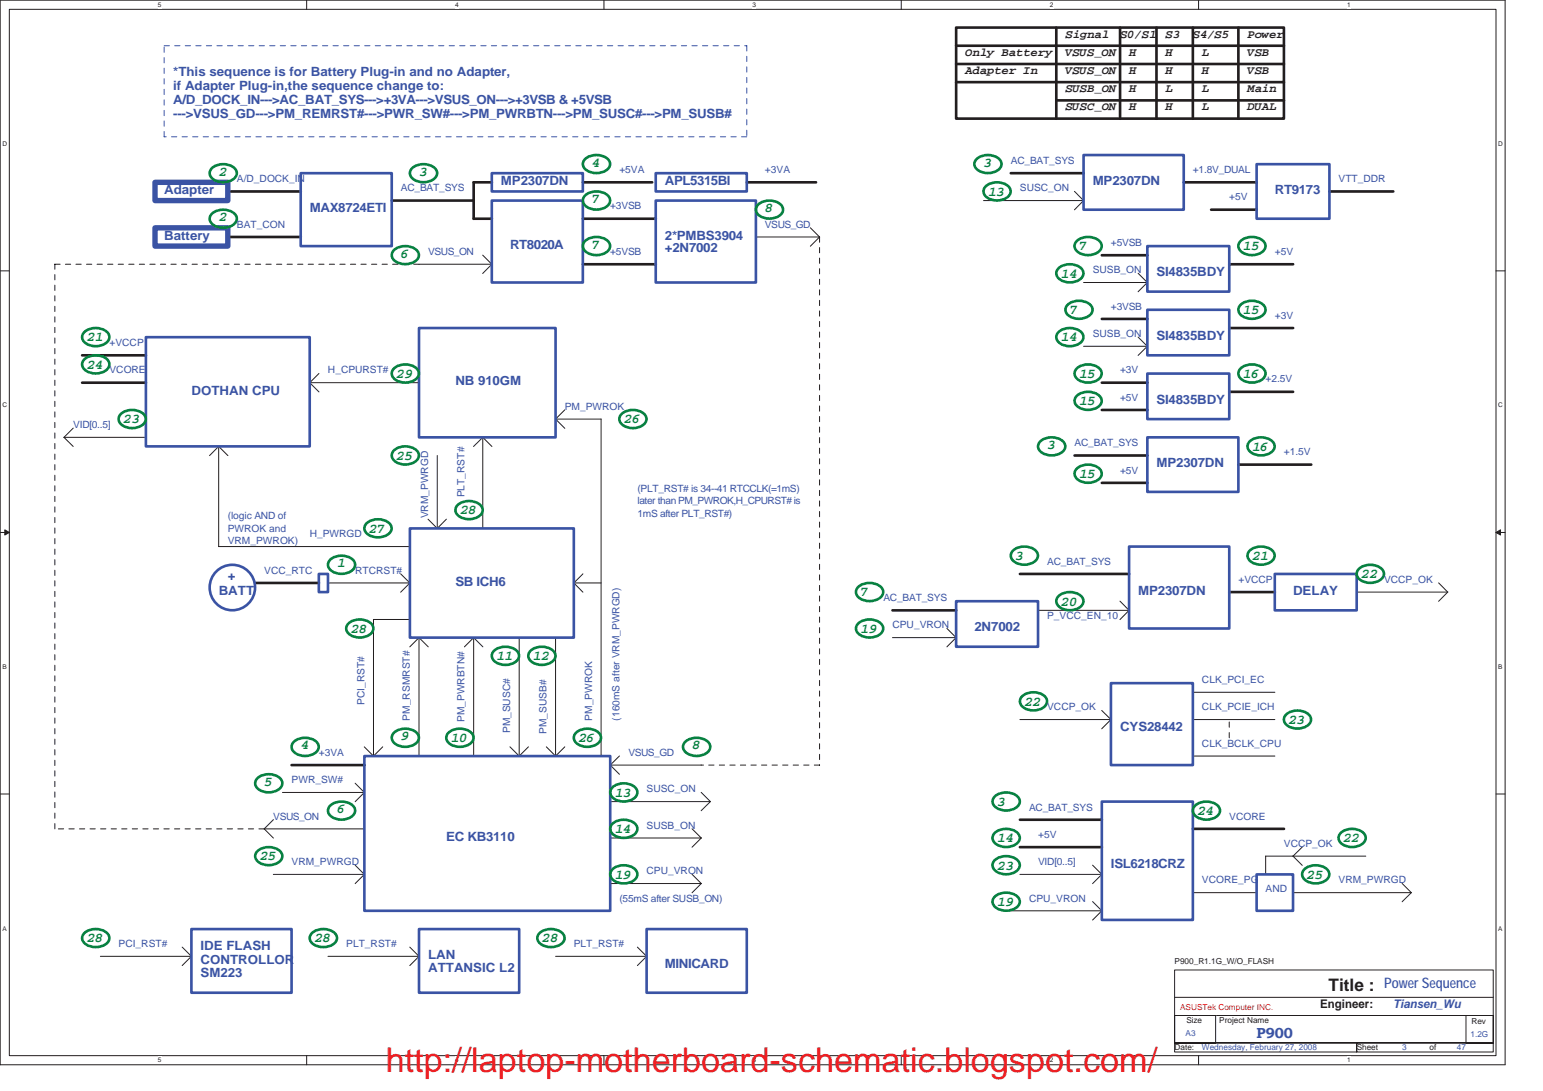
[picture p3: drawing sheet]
<svg xmlns="http://www.w3.org/2000/svg" width="297mm" height="210mm" viewBox="0 0 297 210" stroke-linecap="round" stroke-linejoin="round" font-family="sans-serif">
<path d="M0 0h289.7v204.9h-289.7zM1.8 1.8h286.2v201.4h-286.2z" fill="none" stroke="#221e1f" stroke-width=".19"/>
<g fill="#fff">
<path d="M30.4 .2h.7v1.4h-.7z"/>
<path d="M30.4 203.4h.7v1.4h-.7z"/>
</g>
<path d="M59 0v1.8M59 203.2v1.7" fill="none" stroke="#221e1f" stroke-width=".19"/>
<g fill="#fff">
<path d="M87.6 .2h.7v1.4h-.7z"/>
<path d="M87.6 203.4h.7v1.4h-.7z"/>
</g>
<path d="M116.3 0v1.8M116.3 203.2v1.7" fill="none" stroke="#221e1f" stroke-width=".19"/>
<g fill="#fff">
<path d="M144.9 .2h.7v1.4h-.7z"/>
<path d="M144.9 203.4h.7v1.4h-.7z"/>
</g>
<path d="M173.5 0v1.8M173.5 203.2v1.7" fill="none" stroke="#221e1f" stroke-width=".19"/>
<g fill="#fff">
<path d="M202.1 .2h.7v1.4h-.7z"/>
<path d="M202.1 203.4h.7v1.4h-.7z"/>
</g>
<path d="M230.7 0v1.8M230.7 203.2v1.7" fill="none" stroke="#221e1f" stroke-width=".19"/>
<g fill="#fff">
<path d="M259.4 .2h.6v1.4h-.6z"/>
<path d="M259.4 203.4h.6v1.4h-.6z"/>
<path d="M.5 27h.9v1.4h-.9z"/>
<path d="M288.4 27h.9v1.4h-.9z"/>
<path d="M.5 77.3h.9v1.4h-.9z"/>
<path d="M288.4 77.3h.9v1.4h-.9z"/>
</g>
<path d="M0 52.1h1.8M288 52.1h1.7" fill="none" stroke="#221e1f" stroke-width=".19"/>
<g fill="#fff">
<path d="M.5 127.7h.8v1.3h-.8z"/>
<path d="M288.4 127.7h.9v1.3h-.9z"/>
</g>
<path d="M0 102.5h1.8M288 102.5h1.7" fill="none" stroke="#221e1f" stroke-width=".19"/>
<path d="M.9 102l.9 .5-.9 .5z" fill="#221e1f"/>
<path d="M.9 102l.9 .5-.9 .5z" fill="none" stroke="#221e1f" stroke-width=".19"/>
<path d="M288 102.5l.9-.5v1z" fill="#221e1f"/>
<path d="M288 102.5l.9-.5v1z" fill="none" stroke="#221e1f" stroke-width=".19"/>
<g fill="#fff">
<path d="M.5 178h.8v1.4h-.8z"/>
<path d="M288.4 178h.9v1.4h-.9z"/>
</g>
<g fill="none" stroke="#221e1f" stroke-width=".19">
<path d="M189.3 38.6h19.3M206.8 36.8l1.8 1.8-1.8 1.8M80.7 50.9h14M92.9 49.1l1.8 1.8-1.8 1.7M145.5 45.6h12.3M156 43.8l1.8 1.8-1.8 1.8M208.6 54.4h12.3M219.1 52.6l1.8 1.8-1.8 1.8M59.6 73.7h21.1M61.4 71.9l-1.8 1.8 1.8 1.7M108.7 78.9l-1.7 1.8M208.6 66.7h12.3"/>
<path d="M219.1 64.9l1.8 1.8-1.8 1.7M12.3 84.2h15.8M14.1 82.4l-1.8 1.8 1.8 1.7M42.1 85.9v19.3M42.1 85.9l-1.8 1.8M42.1 85.9l1.8 1.8M82.4 99.9l1.8 1.8 1.7-1.8M84.2 87.7v14M92.9 84.2v17.5M92.9 84.2l-1.7 1.7M92.9 84.2l1.8 1.7M106.9 80.7l8.8-.1v64.9"/>
<path d="M107 80.7l1.7 1.7M42.1 105.2h36.8M63.1 112.2h15.8M77.1 110.4l1.8 1.8M78.9 112.2l-1.8 1.8M78.9 119.2h-7v26.3M110.4 112.2h5.3M110.5 112.2l1.7 1.8M112.2 110.4l-1.7 1.8M199.8 117.5h17.6M215.6 115.7l1.8 1.8-1.8 1.7M261.2 114h17.5"/>
<path d="M276.9 112.2l1.8 1.8M278.7 114l-1.8 1.7M80.7 122.7v22.8M80.7 122.7l-1.8 1.8M80.7 122.7l1.7 1.8M91.2 122.7v22.8M91.2 122.7l-1.8 1.8M91.2 122.7l1.8 1.8M99.9 122.7v22.8M107 122.7v22.8M171.8 122.7h12.3M182.3 120.9l1.8 1.8"/>
<path d="M184.1 122.7l-1.8 1.8M196.3 138.5h17.6M212.1 136.7l1.8 1.8M213.9 138.5l-1.8 1.8M229.6 138.5h15.8M229.6 133.2h15.8M0 152.8h1.8M50.9 159.5h19.3M50.9 159.5l1.7 1.8M52.6 157.8l-1.7 1.7M54.4 152.5h15.8M68.4 150.7l1.7 1.8-1.7 1.8"/>
<path d="M70.1 143.7l1.8 1.8M73.7 143.7l-1.8 1.8M98.2 143.7l1.7 1.8M101.7 143.7l-1.8 1.8M105.2 143.7l1.8 1.8M108.7 143.7l-1.7 1.8M117.5 147.3l1.7 1.7M117.5 154.3h19.3M117.5 147.3h17.5M119.2 145.5l-1.7 1.8M133.2 159.5l1.8 1.8M135 152.5l1.8 1.8"/>
<path d="M136.8 154.3l-1.8 1.7M229.6 145.5h15.8M288 152.8h1.7M52.6 168.3h17.6M68.4 166.5l1.7 1.8-1.7 1.8M117.5 161.3h17.5M117.5 170h17.5M133.2 168.3l1.8 1.7M135 161.3l-1.8 1.8M135 170l-1.8 1.8M194.6 175.3h17.5M196.3 168.3h15.8"/>
<path d="M210.3 166.5l1.8 1.8-1.8 1.8M210.3 173.5l1.8 1.8-1.8 1.8M229.6 171.8h12.3M243.6 164.8h19.3M243.6 164.8v3.5M248.9 171.8h22.8M250.7 163l-1.8 1.8 1.8 1.8M269.9 170l1.8 1.8-1.8 1.8M19.3 184.1h17.6M35.1 182.3l1.7 1.8M36.8 184.1l-1.7 1.7M63.1 184.1h17.6"/>
<path d="M78.9 182.3l1.8 1.8M80.7 184.1l-1.8 1.7M107 184.1h17.5M122.7 182.3l1.8 1.8-1.8 1.7M226.1 186.7h61.4v14h-61.4zM226.1 195.4h7.9v5.3h-7.9zM226.1 192h61.4M234.2 195.4h48M282.2 195.4h5.3v5.3h-5.3zM226.1 200.7h35.1v1.8h-35.1zM261.2 200.7h26.3v1.8h-26.3z"/>
</g>
<g fill="none" stroke="#221e1f" stroke-width=".51">
<path d="M184.1 5.3h63.1v17.5h-63.1zM184.1 15.8h63.1M184.1 8.8h63.1M184.1 12.3h63.1M203.3 19.3h43.9M203.3 5.3v17.6M215.6 5.3v17.6M222.6 5.3v17.6M229.6 5.3v17.6M238.4 5.3v17.6M43.9 36.8h14M75.4 38.6h15.8"/>
<path d="M94.7 35.1h-3.5v7h3.5M112.2 35.1h13.4M143.8 35.1h13.3M194.6 33.3h14M227.9 35.1h14M255.9 36.8h12.3M43.9 45.6h14M112.2 42.1h14.1M112.2 50.9h14.1M212.1 49.1h8.8M233.1 40.4h8.8M236.6 50.9h12.3"/>
<path d="M15.8 73.7h12.3M15.8 68.4h12.3M212.1 78.9h8.8M212.1 73.7h8.8M212.1 61.4h8.8M236.6 63.1h12.3M236.6 75.4h12.3M206.9 87.7h14M212.1 92.9h8.8M238.4 89.4h14M49.1 112.2h12.3M171.8 117.5h12.3"/>
<path d="M196.3 110.5h21.1M236.6 114h8.8M56.1 147.3h14.1M196.3 157.8h15.8M229.6 159.5h17.6M196.3 163h15.8"/>
</g>
<path d="M10.6 50.9h70.1M157.8 45.6v101.7M10.6 159.5v-108.7M50.9 159.5h-40.4M157.8 147.3h-22.8M236.6 142v-3.5" fill="none" stroke="#221e1f" stroke-width=".19" stroke-dasharray="1 1 1 1 1 1 1 1"/>
<g fill="none" stroke="#3a53a4" stroke-width=".51">
<path d="M57.9 33.3h17.5v14.1h-17.5zM94.7 33.3h17.5v3.5h-17.5zM94.7 38.6h17.5v15.8h-17.5zM126.2 38.6h19.3v15.8h-19.3zM126.2 33.3h17.6v3.5h-17.6zM208.6 29.8h19.3v10.6h-19.3zM241.9 31.6h14v10.5h-14zM220.9 59.6h15.7v8.8h-15.7zM220.9 47.4h15.7v8.7h-15.7zM28.1 64.9h31.5v21h-31.5zM80.7 63.1h26.3v21.1h-26.3zM220.9 71.9h15.7v8.8h-15.7z"/>
<path d="M220.9 84.2h17.5v10.5h-17.5zM61.4 110.5h1.7v3.5h-1.7zM78.9 101.7h31.6v21h-31.6zM184.1 115.7h15.7v8.8h-15.7zM217.4 105.2h19.2v15.8h-19.2zM245.4 110.5h15.8v7h-15.8zM213.9 131.5h15.7v15.8h-15.7zM70.1 145.5h47.4v29.8h-47.4zM212.1 154.3h17.5v22.8h-17.5zM36.8 178.8h19.3v12.3h-19.3zM80.7 178.8h19.2v12.3h-19.2zM124.5 178.8h19.3v12.3h-19.3z"/>
<path d="M241.9 168.3h7v7h-7z"/>
<circle cx="44.7" cy="113.1" r="4.4"/>
</g>
<path d="M29.8 35.1h14.1v3.5h-14.1zM29.8 43.9h14.1v3.5h-14.1z" fill="none" stroke="#3a53a4" stroke-width="1"/>
<path d="M31.6 8.8h112.2M143.8 8.8v17.5M31.6 26.3v-17.5M143.8 26.3h-112.2" fill="none" stroke="#3a53a4" stroke-width=".19" stroke-dasharray="1 1 1 1 1 1 1 1"/>
<g fill="none" stroke="#088141" stroke-width=".51">
<path d="M40.7 32.5a3.3 3.3 0 0 1 4.8 .4 1.79 1.79 0 0 1-1.8 2.1 2.92 2.92 0 0 1-3.2-1.2l-.1-.5zM79.3 32.5a3.3 3.3 0 0 1 4.8 .4 1.79 1.79 0 0 1-1.9 2.1 2.94 2.94 0 0 1-3.2-1.2l-.1-.5zM112.6 30.7a3.3 3.3 0 0 1 4.8 .4 1.79 1.79 0 0 1-1.9 2.2 2.94 2.94 0 0 1-3.2-1.3l-.1-.4zM112.6 37.7a3.3 3.3 0 0 1 4.8 .4 1.81 1.81 0 0 1-1.9 2.2 2.93 2.93 0 0 1-3.2-1.2l-.1-.5zM145.9 39.5a3.3 3.3 0 0 1 4.8 .4 1.79 1.79 0 0 1-1.9 2.1 2.92 2.92 0 0 1-3.2-1.2l-.1-.5zM187.9 30.7a3.3 3.3 0 0 1 4.8 .4 1.79 1.79 0 0 1-1.8 2.2 2.92 2.92 0 0 1-3.2-1.3l-.1-.4zM189.7 35.9a3.3 3.3 0 0 1 4.8 .5 1.81 1.81 0 0 1-1.9 2.1 2.9 2.9 0 0 1-3.2-1.2l-.1-.5zM40.7 41.2a3.3 3.3 0 0 1 4.8 .4 1.79 1.79 0 0 1-1.8 2.2 2.92 2.92 0 0 1-3.2-1.2l-.1-.5zM75.8 48.2a3.3 3.3 0 0 1 4.7 .4 1.79 1.79 0 0 1-1.8 2.2 2.92 2.92 0 0 1-3.2-1.2l-.1-.5zM112.6 46.5a3.3 3.3 0 0 1 4.8 .4 1.81 1.81 0 0 1-1.9 2.1 2.93 2.93 0 0 1-3.2-1.2l-.1-.5zM203.7 51.7a3.3 3.3 0 0 1 4.8 .4 1.81 1.81 0 0 1-1.9 2.2 2.9 2.9 0 0 1-3.2-1.2l-.1-.5zM205.5 58.7a3.3 3.3 0 0 1 4.7 .5 1.79 1.79 0 0 1-1.8 2.1 2.92 2.92 0 0 1-3.2-1.2l-.1-.5z"/>
<path d="M207.2 46.5a3.3 3.3 0 0 1 4.8 .4 1.81 1.81 0 0 1-1.8 2.1 2.9 2.9 0 0 1-3.2-1.2l-.1-.5zM238.8 46.5a3.3 3.3 0 0 1 4.7 .4 1.81 1.81 0 0 1-1.8 2.1 2.9 2.9 0 0 1-3.2-1.2l-.1-.5zM238.8 58.7a3.3 3.3 0 0 1 4.7 .5 1.79 1.79 0 0 1-1.8 2.1 2.92 2.92 0 0 1-3.2-1.2l-.1-.5zM16.2 64a3.3 3.3 0 0 1 4.8 .4 1.81 1.81 0 0 1-1.9 2.2 2.93 2.93 0 0 1-3.2-1.3l-.1-.4zM16.2 69.2a3.3 3.3 0 0 1 4.8 .5 1.81 1.81 0 0 1-1.9 2.1 2.93 2.93 0 0 1-3.2-1.2l-.1-.5zM23.2 79.8a3.3 3.3 0 0 1 4.8 .4 1.81 1.81 0 0 1-1.9 2.1 2.9 2.9 0 0 1-3.2-1.2l-.1-.5zM75.8 71a3.3 3.3 0 0 1 4.7 .4 1.81 1.81 0 0 1-1.8 2.2 2.9 2.9 0 0 1-3.2-1.3l-.1-.4zM119.6 79.8a3.3 3.3 0 0 1 4.8 .4 1.81 1.81 0 0 1-1.9 2.1 2.9 2.9 0 0 1-3.2-1.2l-.1-.5zM203.7 64a3.3 3.3 0 0 1 4.8 .4 1.81 1.81 0 0 1-1.9 2.2 2.9 2.9 0 0 1-3.2-1.3l-.1-.4zM207.2 71a3.3 3.3 0 0 1 4.8 .4 1.81 1.81 0 0 1-1.8 2.2 2.9 2.9 0 0 1-3.2-1.3l-.1-.4zM207.2 76.3a3.3 3.3 0 0 1 4.8 .4 1.79 1.79 0 0 1-1.8 2.1 2.92 2.92 0 0 1-3.2-1.2l-.1-.5zM238.8 71a3.3 3.3 0 0 1 4.7 .4 1.81 1.81 0 0 1-1.8 2.2 2.9 2.9 0 0 1-3.2-1.3l-.1-.4z"/>
<path d="M75.8 86.8a3.3 3.3 0 0 1 4.7 .4 1.81 1.81 0 0 1-1.8 2.1 2.9 2.9 0 0 1-3.2-1.2l-.1-.5zM88 97.3a3.3 3.3 0 0 1 4.8 .4 1.81 1.81 0 0 1-1.8 2.2 2.93 2.93 0 0 1-3.2-1.3l-.1-.4zM200.2 85a3.3 3.3 0 0 1 4.8 .4 1.79 1.79 0 0 1-1.8 2.2 2.94 2.94 0 0 1-3.3-1.2l-.1-.5zM207.2 90.3a3.3 3.3 0 0 1 4.8 .4 1.81 1.81 0 0 1-1.8 2.2 2.9 2.9 0 0 1-3.2-1.3l-.1-.4zM240.5 85a3.3 3.3 0 0 1 4.8 .4 1.79 1.79 0 0 1-1.8 2.2 2.92 2.92 0 0 1-3.3-1.2v-.5zM63.5 107.8a3.3 3.3 0 0 1 4.8 .4 1.81 1.81 0 0 1-1.9 2.2 2.9 2.9 0 0 1-3.2-1.2l-.1-.5zM70.5 100.8a3.3 3.3 0 0 1 4.8 .4 1.79 1.79 0 0 1-1.8 2.2 2.94 2.94 0 0 1-3.3-1.3l-.1-.4zM165.1 113.1a3.3 3.3 0 0 1 4.8 .4 1.81 1.81 0 0 1-1.8 2.1 2.93 2.93 0 0 1-3.2-1.2l-.1-.5zM194.9 106a3.3 3.3 0 0 1 4.8 .5 1.81 1.81 0 0 1-1.8 2.1 2.9 2.9 0 0 1-3.2-1.2l-.1-.5zM203.7 114.8a3.3 3.3 0 0 1 4.8 .4 1.81 1.81 0 0 1-1.9 2.2 2.9 2.9 0 0 1-3.2-1.2l-.1-.5zM240.5 106a3.3 3.3 0 0 1 4.8 .5 1.81 1.81 0 0 1-1.8 2.1 2.9 2.9 0 0 1-3.3-1.2v-.5zM261.5 109.6a3.3 3.3 0 0 1 4.8 .4 1.79 1.79 0 0 1-1.8 2.1 2.94 2.94 0 0 1-3.2-1.2l-.1-.5z"/>
<path d="M67 120.1a3.3 3.3 0 0 1 4.8 .4 1.79 1.79 0 0 1-1.9 2.1 2.92 2.92 0 0 1-3.2-1.2v-.4zM95 125.3a3.3 3.3 0 0 1 4.8 .4 1.81 1.81 0 0 1-1.8 2.2 2.93 2.93 0 0 1-3.2-1.2l-.1-.5zM102.1 125.3a3.3 3.3 0 0 1 4.7 .4 1.81 1.81 0 0 1-1.8 2.2 2.9 2.9 0 0 1-3.2-1.2l-.1-.5zM165.1 120.1a3.3 3.3 0 0 1 4.8 .4 1.79 1.79 0 0 1-1.8 2.1 2.94 2.94 0 0 1-3.2-1.2l-.1-.4zM196.7 134.1a3.3 3.3 0 0 1 4.8 .4 1.81 1.81 0 0 1-1.9 2.2 2.9 2.9 0 0 1-3.2-1.3l-.1-.4zM247.5 137.6a3.3 3.3 0 0 1 4.8 .4 1.79 1.79 0 0 1-1.8 2.2 2.92 2.92 0 0 1-3.2-1.3l-.1-.4zM49.5 149.9a3.3 3.3 0 0 1 4.8 .4 1.81 1.81 0 0 1-1.9 2.1 2.9 2.9 0 0 1-3.2-1.2l-.1-.5zM56.5 142.9a3.3 3.3 0 0 1 4.8 .4 1.81 1.81 0 0 1-1.9 2.1 2.9 2.9 0 0 1-3.2-1.2l-.1-.5zM63.5 155.1a3.3 3.3 0 0 1 4.8 .4 1.79 1.79 0 0 1-1.9 2.2 2.92 2.92 0 0 1-3.2-1.2l-.1-.5zM75.8 141.1a3.3 3.3 0 0 1 4.7 .4 1.81 1.81 0 0 1-1.8 2.2 2.9 2.9 0 0 1-3.2-1.2l-.1-.5zM86.3 141.1a3.3 3.3 0 0 1 4.8 .4 1.81 1.81 0 0 1-1.9 2.2 2.93 2.93 0 0 1-3.2-1.2l-.1-.5zM110.8 141.1a3.3 3.3 0 0 1 4.8 .4 1.81 1.81 0 0 1-1.8 2.2 2.9 2.9 0 0 1-3.2-1.2l-.1-.5z"/>
<path d="M117.8 151.6a3.3 3.3 0 0 1 4.8 .4 1.81 1.81 0 0 1-1.8 2.2 2.9 2.9 0 0 1-3.2-1.2l-.1-.5zM117.8 158.6a3.3 3.3 0 0 1 4.8 .4 1.81 1.81 0 0 1-1.8 2.2 2.9 2.9 0 0 1-3.2-1.2l-.1-.5zM131.8 142.9a3.3 3.3 0 0 1 4.8 .4 1.81 1.81 0 0 1-1.8 2.1 2.93 2.93 0 0 1-3.2-1.2l-.1-.5zM191.4 153.4a3.3 3.3 0 0 1 4.8 .4 1.79 1.79 0 0 1-1.8 2.1 2.94 2.94 0 0 1-3.2-1.2l-.1-.4zM230 155.1a3.3 3.3 0 0 1 4.8 .4 1.79 1.79 0 0 1-1.9 2.2 2.92 2.92 0 0 1-3.2-1.2l-.1-.5zM16.2 179.7a3.3 3.3 0 0 1 4.8 .4 1.79 1.79 0 0 1-1.9 2.1 2.94 2.94 0 0 1-3.2-1.2l-.1-.5zM49.5 163.9a3.3 3.3 0 0 1 4.8 .4 1.79 1.79 0 0 1-1.9 2.2 2.92 2.92 0 0 1-3.2-1.3l-.1-.4zM60 179.7a3.3 3.3 0 0 1 4.8 .4 1.79 1.79 0 0 1-1.9 2.1 2.94 2.94 0 0 1-3.2-1.2l-.1-.5zM103.8 179.7a3.3 3.3 0 0 1 4.8 .4 1.79 1.79 0 0 1-1.8 2.1 2.94 2.94 0 0 1-3.3-1.2l-.1-.5zM117.8 167.4a3.3 3.3 0 0 1 4.8 .4 1.81 1.81 0 0 1-1.8 2.2 2.9 2.9 0 0 1-3.2-1.3l-.1-.4zM191.4 160.4a3.3 3.3 0 0 1 4.8 .4 1.81 1.81 0 0 1-1.8 2.2 2.93 2.93 0 0 1-3.2-1.3l-.1-.4zM191.4 165.6a3.3 3.3 0 0 1 4.8 .4 1.81 1.81 0 0 1-1.8 2.2 2.93 2.93 0 0 1-3.2-1.2l-.1-.5z"/>
<path d="M191.4 172.7a3.3 3.3 0 0 1 4.8 .4 1.79 1.79 0 0 1-1.8 2.1 2.94 2.94 0 0 1-3.2-1.2l-.1-.5zM251 167.4a3.3 3.3 0 0 1 4.8 .4 1.81 1.81 0 0 1-1.8 2.2 2.9 2.9 0 0 1-3.2-1.3l-.1-.4zM258 160.4a3.3 3.3 0 0 1 4.8 .4 1.81 1.81 0 0 1-1.8 2.2 2.9 2.9 0 0 1-3.2-1.3l-.1-.4z"/>
</g>
<text font-size="6.6" fill="#ed2024" x="74.3" y="206.3">http://laptop-motherboard-schematic.blogspot.com/</text>
<text font-size="3.3" fill="#221e1f" x="255.8" y="190.7">Title :</text>
<g font-size="2.8" fill="#3a53a4">
<text x="266.4" y="190.2">Power Sequence</text>
<text x="241.9" y="199.8">P900</text>
</g>
<g font-size="2.6" fill="#088141">
<text x="42.1" y="33.8">2</text>
<text x="80.7" y="33.8">3</text>
<text x="114" y="32.1">4</text>
<text x="189.3" y="32.1">3</text>
<text x="114" y="39.1">7</text>
<text x="147.3" y="40.8">8</text>
<text x="190.2" y="37.7">13</text>
<text x="42.1" y="42.6">2</text>
<text x="114" y="47.8">7</text>
<text x="77.1" y="49.6">6</text>
<text x="204.2" y="53.4">14</text>
<text x="207.7" y="48.2">7</text>
<text x="239.3" y="48.2">15</text>
<text x="16.7" y="65.7">21</text>
<text x="204.2" y="65.7">14</text>
<text x="206" y="60.4">7</text>
<text x="239.3" y="60.4">15</text>
<text x="16.7" y="71">24</text>
<text x="76.3" y="72.7">29</text>
<text x="207.7" y="72.7">15</text>
<text x="207.7" y="78">15</text>
<text x="239.3" y="72.7">16</text>
<text x="23.7" y="81.5">23</text>
<text x="120.1" y="81.5">26</text>
<text x="76.3" y="88.5">25</text>
<text x="201.6" y="86.4">3</text>
<text x="241" y="86.7">16</text>
<text x="207.7" y="92">15</text>
<text x="88.6" y="99">28</text>
<text x="71" y="102.5">27</text>
<text x="195.4" y="107.8">3</text>
<text x="241" y="107.8">21</text>
<text x="64.9" y="109.2">1</text>
<text x="262.1" y="111.3">22</text>
<text x="165.7" y="114.8">7</text>
<text x="204.2" y="116.5">20</text>
<text x="67.5" y="121.8">28</text>
<text x="165.7" y="121.8">19</text>
<text x="95.6" y="127.1">11</text>
<text x="102.6" y="127.1">12</text>
<text x="197.2" y="135.8">22</text>
<text x="77.1" y="142.5">9</text>
<text x="86.8" y="142.8">10</text>
<text x="111.3" y="142.8">26</text>
<text x="248" y="139.3">23</text>
<text x="57.9" y="144.2">4</text>
<text x="133.2" y="144.2">8</text>
<text x="50.9" y="151.2">5</text>
<text x="118.3" y="153.3">13</text>
<text x="192" y="155.1">3</text>
<text x="64.9" y="156.5">6</text>
<text x="118.3" y="160.4">14</text>
<text x="230.5" y="156.8">24</text>
<text x="50" y="165.6">25</text>
<text x="192" y="162.1">14</text>
<text x="192" y="167.4">23</text>
<text x="258.5" y="162.1">22</text>
<text x="118.3" y="169.1">19</text>
<text x="251.5" y="169.1">25</text>
<text x="192" y="174.4">19</text>
<text x="16.7" y="181.4">28</text>
<text x="60.5" y="181.4">28</text>
<text x="104.3" y="181.4">28</text>
</g>
<g font-size="2.5" fill="#3a53a4">
<text x="33.3" y="14.6">*This sequence is for Battery Plug-in and no Adapter,</text>
<text x="33.3" y="17.3">if Adapter Plug-in,the sequence change to:</text>
<text x="33.3" y="20">A/D_DOCK_IN---&gt;AC_BAT_SYS---&gt;+3VA---&gt;VSUS_ON---&gt;+3VSB &amp; +5VSB</text>
<text x="33.3" y="22.7">---&gt;VSUS_GD---&gt;PM_REMRST#---&gt;PWR_SW#---&gt;PM_PWRBTN---&gt;PM_SUSC#---&gt;PM_SUSB#</text>
<text x="96.4" y="35.6">MP2307DN</text>
<text x="128" y="35.6">APL5315BI</text>
<text x="210.4" y="35.6">MP2307DN</text>
<text x="31.6" y="37.4">Adapter</text>
<text x="59.6" y="40.9">MAX8724ETI</text>
<text x="245.4" y="37.4">RT9173</text>
<text x="31.6" y="46.1">Battery</text>
<text x="98.2" y="47.9">RT8020A</text>
<text x="128" y="46.1">2*PMBS3904</text>
<text x="128" y="48.6">+2N7002</text>
<text x="222.6" y="53.1">SI4835BDY</text>
<text x="222.6" y="65.4">SI4835BDY</text>
<text x="36.8" y="75.9">DOTHAN CPU</text>
<text x="87.7" y="74.2">NB 910GM</text>
<text x="222.6" y="77.7">SI4835BDY</text>
<text x="222.6" y="90">MP2307DN</text>
<text x="43.9" y="111.7">+</text>
<text x="87.7" y="112.8">SB ICH6</text>
<text x="42.1" y="114.5">BATT</text>
<text x="219.1" y="114.5">MP2307DN</text>
<text x="248.9" y="114.5">DELAY</text>
<text x="187.6" y="121.5">2N7002</text>
<text x="215.6" y="140.8">CYS28442</text>
<text x="85.9" y="161.8">EC KB3110</text>
<text x="213.9" y="167.1">ISL6218CRZ</text>
<text x="38.6" y="182.9">IDE FLASH</text>
<text x="38.6" y="185.5">CONTROLLOR</text>
<text x="82.4" y="184.6">LAN</text>
<text x="38.6" y="188.1">SM223</text>
<text x="82.4" y="187">ATTANSIC L2</text>
<text x="128" y="186.3">MINICARD</text>
</g>
<g font-size="2.3" fill="#221e1f">
<text x="185.8" y="10.7">Only Battery</text>
<text x="205.1" y="10.7">VSUS_ON</text>
<text x="205.1" y="7.2">Signal</text>
<text x="215.6" y="7.2">S0/S1</text>
<text x="217.3" y="10.7">H</text>
<text x="224.4" y="10.7">H</text>
<text x="224.4" y="7.2">S3</text>
<text x="229.6" y="7.2">S4/S5</text>
<text x="231.4" y="10.7">L</text>
<text x="240.1" y="10.7">VSB</text>
<text x="240.1" y="7.2">Power</text>
<text x="185.8" y="14.2">Adapter In</text>
<text x="205.1" y="14.2">VSUS_ON</text>
<text x="205.1" y="17.7">SUSB_ON</text>
<text x="217.4" y="14.2">H</text>
<text x="217.4" y="17.7">H</text>
<text x="224.4" y="17.7">L</text>
<text x="224.4" y="14.2">H</text>
<text x="231.4" y="14.2">H</text>
<text x="231.4" y="17.7">L</text>
<text x="240.1" y="17.7">Main</text>
<text x="240.1" y="14.2">VSB</text>
<text x="205.1" y="21.2">SUSC_ON</text>
<text x="217.4" y="21.2">H</text>
<text x="224.4" y="21.2">H</text>
<text x="231.4" y="21.2">L</text>
<text x="240.1" y="21.2">DUAL</text>
<text x="254.2" y="194.1">Engineer:</text>
</g>
<text font-size="2.3" fill="#3a53a4" x="268.2" y="194.1">Tiansen_Wu</text>
<g font-size="1.9" fill="#3a53a4">
<text x="45.6" y="35">A/D_DOCK_IN</text>
<text x="119.2" y="33.3">+5VA</text>
<text x="147.3" y="33.3">+3VA</text>
<text x="194.6" y="31.6">AC_BAT_SYS</text>
<text x="229.6" y="33.3">+1.8V_DUAL</text>
<text x="257.7" y="35">VTT_DDR</text>
<text x="77.1" y="36.8">AC_BAT_SYS</text>
<text x="117.5" y="40.3">+3VSB</text>
<text x="196.3" y="36.8">SUSC_ON</text>
<text x="236.6" y="38.6">+5V</text>
<text x="45.6" y="43.8">BAT_CON</text>
<text x="147.3" y="43.8">VSUS_GD</text>
<text x="213.9" y="47.3">+5VSB</text>
<text x="82.4" y="49.1">VSUS_ON</text>
<text x="117.5" y="49.1">+5VSB</text>
<text x="210.4" y="52.6">SUSB_ON</text>
<text x="245.4" y="49.1">+5V</text>
<text x="213.9" y="59.6">+3VSB</text>
<text x="210.4" y="64.9">SUSB_ON</text>
<text x="245.4" y="61.3">+3V</text>
<text x="21.1" y="66.6">+VCCP</text>
<text x="21.1" y="71.9">VCORE</text>
<text x="63.1" y="71.9">H_CPURST#</text>
<text x="215.6" y="71.9">+3V</text>
<text x="215.6" y="77.1">+5V</text>
<text x="243.6" y="73.6">+2.5V</text>
<text x="14.1" y="82.4">VID[0..5]</text>
<text x="108.7" y="78.9">PM_PWROK</text>
<text x="206.9" y="85.9">AC_BAT_SYS</text>
<text x="247.2" y="87.6">+1.5V</text>
<text x="89.4" y="95.7" transform="rotate(-90 89.4 95.7)">PLT_RST#</text>
<text x="122.7" y="94.7">(PLT_RST# is 34--41 RTCCLK(=1mS)</text>
<text x="215.6" y="91.1">+5V</text>
<text x="43.9" y="99.9">(logic AND of</text>
<text x="82.4" y="99.8" transform="rotate(-90 82.4 99.8)">VRM_PWRGD</text>
<text x="122.7" y="97.1">later than PM_PWROK,H_CPURST# is</text>
<text x="122.7" y="99.5">1mS after PLT_RST#)</text>
<text x="43.9" y="102.3">PWROK and</text>
<text x="43.9" y="104.8">VRM_PWROK)</text>
<text x="59.6" y="103.4">H_PWRGD</text>
<text x="50.9" y="110.4">VCC_RTC</text>
<text x="68.4" y="110.4">RTCRST#</text>
<text x="201.6" y="108.7">AC_BAT_SYS</text>
<text x="238.4" y="112.2">+VCCP</text>
<text x="266.4" y="112.2">VCCP_OK</text>
<text x="170" y="115.7">AC_BAT_SYS</text>
<text x="201.6" y="119.2">P_VCC_EN_10</text>
<text x="171.8" y="120.9">CPU_VRON</text>
<text x="231.4" y="131.4">CLK_PCI_EC</text>
<text x="70.2" y="135.7" transform="rotate(-90 70.2 135.7)">PCI_RST#</text>
<text x="201.6" y="136.7">VCCP_OK</text>
<text x="231.4" y="136.7">CLK_PCIE_ICH</text>
<text x="78.9" y="138.7" transform="rotate(-90 78.9 138.7)">PM_RSMRST#</text>
<text x="89.4" y="139" transform="rotate(-90 89.4 139)">PM_PWRBTN#</text>
<text x="98.2" y="141.1" transform="rotate(-90 98.2 141.1)">PM_SUSC#</text>
<text x="105.2" y="141.3" transform="rotate(-90 105.2 141.3)">PM_SUSB#</text>
<text x="114" y="138.7" transform="rotate(-90 114 138.7)">PM_PWROK</text>
<text x="119.2" y="138.7" transform="rotate(-90 119.2 138.7)">(160mS after VRM_PWRGD)</text>
<text x="231.4" y="143.7">CLK_BCLK_CPU</text>
<text x="61.4" y="145.5">+3VA</text>
<text x="121" y="145.5">VSUS_GD</text>
<text x="56.1" y="150.7">PWR_SW#</text>
<text x="124.5" y="152.5">SUSC_ON</text>
<text x="198.1" y="156">AC_BAT_SYS</text>
<text x="52.6" y="157.7">VSUS_ON</text>
<text x="124.5" y="159.5">SUSB_ON</text>
<text x="199.8" y="161.2">+5V</text>
<text x="236.6" y="157.7">VCORE</text>
<text x="56.1" y="166.5">VRM_PWRGD</text>
<text x="199.8" y="166.5">VID[0..5]</text>
<text x="247.2" y="163">VCCP_OK</text>
<text x="119.2" y="173.5">(55mS after SUSB_ON)</text>
<text x="124.5" y="168.3">CPU_VRON</text>
<text x="198.1" y="173.5">CPU_VRON</text>
<text x="231.4" y="170">VCORE_PG</text>
<text x="243.6" y="171.8">AND</text>
<text x="257.7" y="170">VRM_PWRGD</text>
<text x="22.8" y="182.3">PCI_RST#</text>
<text x="66.7" y="182.3">PLT_RST#</text>
<text x="110.5" y="182.3">PLT_RST#</text>
</g>
<g font-size="1.6" fill="#221e1f">
<text x="226.1" y="185.5">P900_R1.1G_W/O_FLASH</text>
<text x="228.4" y="196.9">Size</text>
<text x="234.7" y="196.9">Project Name</text>
<text x="283.3" y="197.1">Rev</text>
<text x="226.1" y="202.1">Date:</text>
<text x="261.2" y="202.1">Sheet</text>
<text x="275.2" y="202.1">of</text>
</g>
<text font-size="1.6" fill="#ec2426" x="227.2" y="194.4">ASUSTek Computer INC.</text>
<g font-size="1.6" fill="#3a53a4">
<text x="228.2" y="199.3">A3</text>
<text x="231.4" y="202.1">Wednesday, February 27, 2008</text>
<text x="269.9" y="202.1">3</text>
<text x="280.5" y="202.1">47</text>
<text x="283.1" y="199.5">1.2G</text>
</g>
<g font-size="1.3" fill="#221e1f">
<text x="30.4" y="1.4">5</text>
<text x="87.6" y="1.4">4</text>
<text x="144.9" y="1.4">3</text>
<text x="202.1" y="1.4">2</text>
<text x="259.4" y="1.4">1</text>
<text x=".5" y="28.1">D</text>
<text x="288.4" y="28.1">D</text>
<text x=".5" y="78.4">C</text>
<text x="288.4" y="78.4">C</text>
<text x=".5" y="128.8">B</text>
<text x="288.4" y="128.8">B</text>
<text x=".5" y="179.1">A</text>
<text x="288.4" y="179.1">A</text>
<text x="30.4" y="204.5">5</text>
<text x="87.6" y="204.5">4</text>
<text x="144.9" y="204.5">3</text>
<text x="202.1" y="204.5">2</text>
<text x="259.4" y="204.5">1</text>
</g>
</svg>
